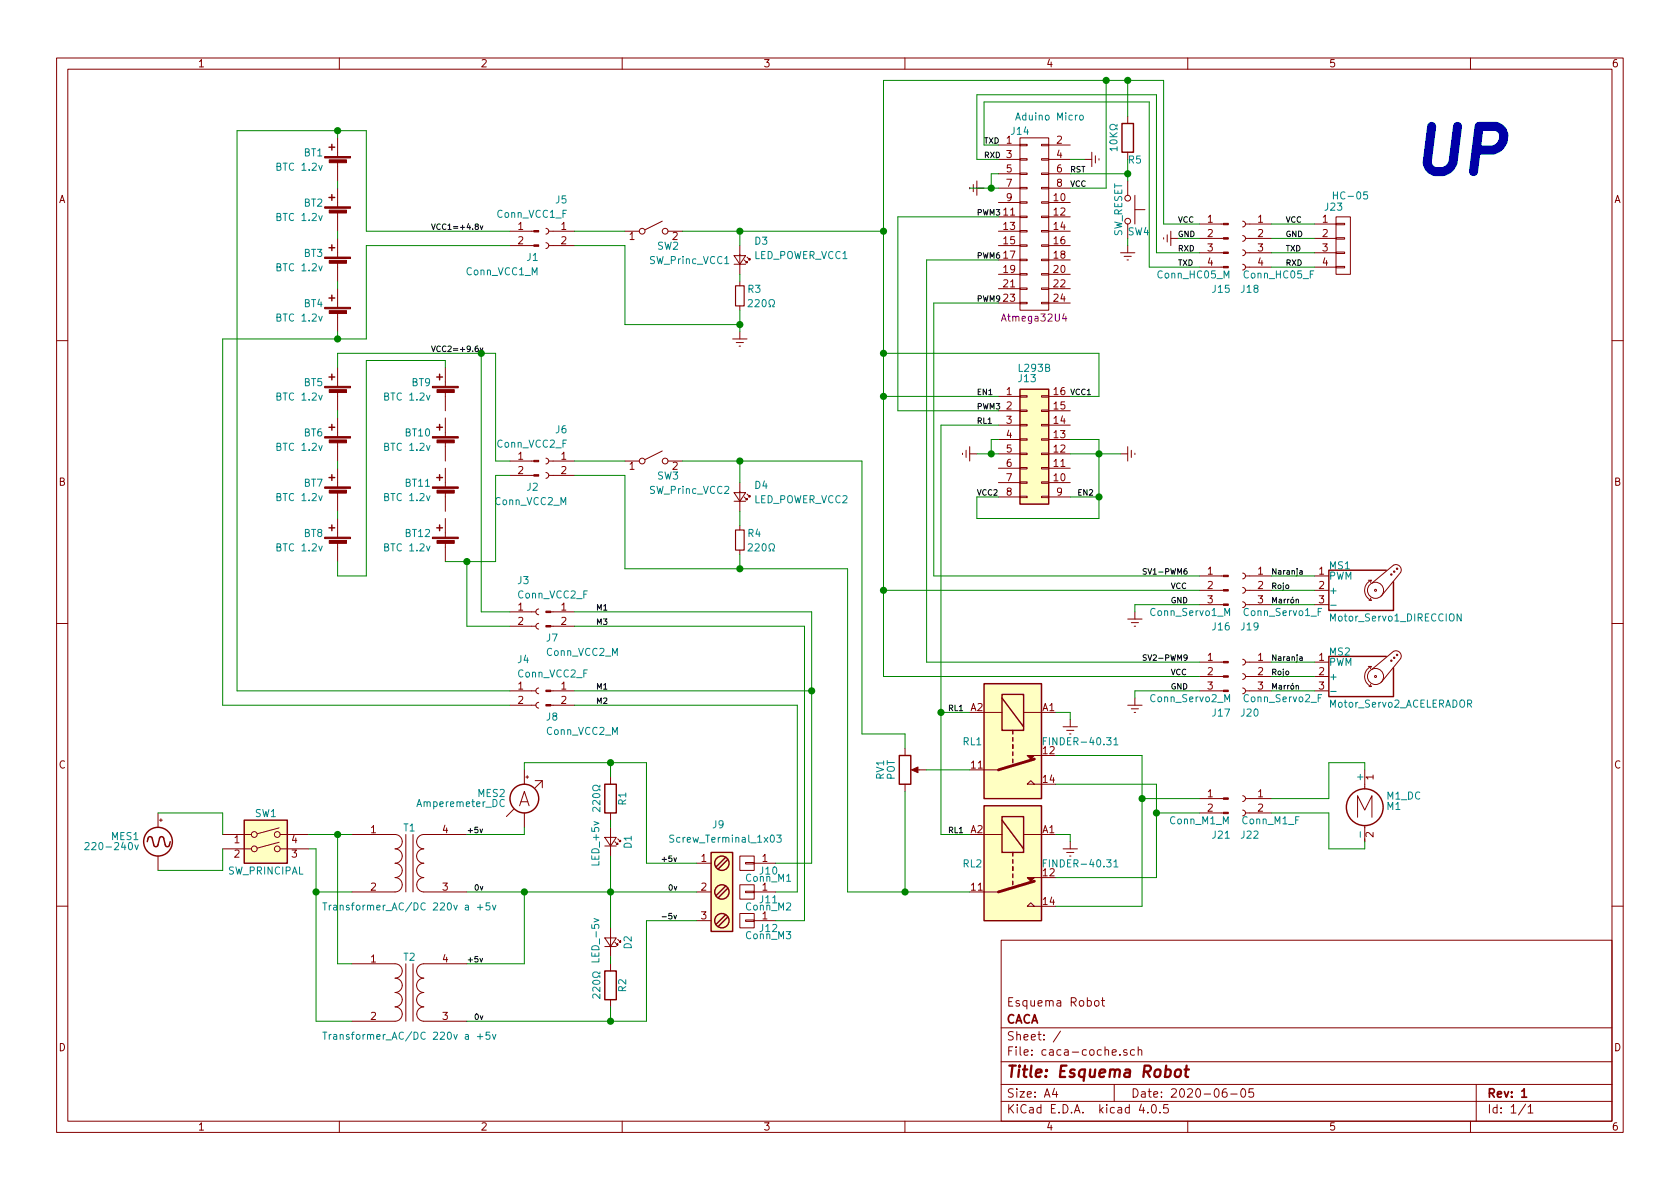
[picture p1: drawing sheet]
<svg xmlns="http://www.w3.org/2000/svg" width="297mm" height="210mm" viewBox="0 0 297 210" stroke-linecap="round" stroke-linejoin="round" font-family="sans-serif">
<g fill="none" stroke="#840000" stroke-width=".18">
<path d="M10 10.3h277v189.9h-277zM12 12.2h273v186.1h-273zM60 10.3v1.9M110 10.3v1.9M160 10.3v1.9M210 10.3v1.9M260 10.3v1.9M59.7 24.4v3.3M59.7 28.7v3.3M59.7 33.3v3.3M59.7 37.6v3.3M117.1 39.1l-3.1 1.5"/>
<path d="M171.4 33.1v.3M172.1 32.6v1.3M172.7 33.3h1.3M172.7 32v2.5M176.5 25.6h3.8M176.5 28.2h3.8M176.5 30.7h3.8M176.5 33.3h3.8M176.5 35.8h3.8M176.5 38.3h3.8M180.3 38.2h1.3v.3h-1.3zM180.3 35.7h1.3v.2h-1.3z"/>
<path d="M180.3 33.1h1.3v.3h-1.3zM180.3 30.6h1.3v.3h-1.3zM180.3 28.1h1.3v.2h-1.3zM180.3 25.5h1.3v.3h-1.3zM180.3 24.4h5.1v30.5h-5.1zM184.1 38.2h1.3v.3h-1.3zM184.1 35.7h1.3v.2h-1.3zM184.1 33.1h1.3v.3h-1.3zM184.1 30.6h1.3v.3h-1.3zM184.1 28.1h1.3v.2h-1.3zM184.1 25.5h1.3v.3h-1.3zM185.4 25.6h3.8"/>
<path d="M185.4 28.2h3.8M185.4 30.7h3.8M185.4 33.3h3.8M185.4 35.8h3.8M185.4 38.3h3.8M191.8 28.2h1.2M193 26.9v2.6M193.7 27.6v1.2M194.3 28.1v.2M199.4 20.6v1.2M199.4 26.9v1.3M199.4 32v2.5"/>
<path d="M199.4 39.6v2.6M200.7 37.1h1.7M200.7 34.5v5.1M212.1 39.6h4.2M219.7 39.1l.3 .1 .2 .3-.1 .4-.4 .2M220.2 39.6h4.6M232.4 39.6h3.8M236.2 39.5h1.5v.2h-1.5zM236.2 38.3h2.6v10.2h-2.6zM59.7 42.2v3.3M59.7 46.5v3.3M59.7 51v3.4"/>
<path d="M59.7 55.4v3.3M90.2 40.9h4.2M90.2 43.4h4.2M96.5 42.9l.4 .1 .1 .3-.1 .5-.4 .1M96.5 40.4l.4 .1 .1 .3-.1 .4-.4 .2M97 40.9h4.6M97 43.4h4.6M110.5 40.9h2.5M118.1 40.9h2.5M129.5 59.9h2.6M129.8 45.2h2l-1 1.5zM129.8 46.7h2"/>
<path d="M130.8 43.4v5.1M130.8 49.8v.7M130.8 54.1v.8M130.8 58.7v1.2M131.6 46l.5 .5v-.3v.3h-.3M132.1 45.5l.5 .5v-.3v.3h-.3M176.5 48.5h3.8M176.5 51h3.8M176.5 40.9h3.8M176.5 53.6h3.8M176.5 43.4h3.8M176.5 46h3.8"/>
<path d="M180.3 53.5h1.3v.2h-1.3zM180.3 50.9h1.3v.3h-1.3zM180.3 48.4h1.3v.2h-1.3zM180.3 45.8h1.3v.3h-1.3zM180.3 43.3h1.3v.3h-1.3zM180.3 40.8h1.3v.2h-1.3zM184.1 53.5h1.3v.2h-1.3zM184.1 50.9h1.3v.3h-1.3zM184.1 48.4h1.3v.2h-1.3zM184.1 45.8h1.3v.3h-1.3zM184.1 43.3h1.3v.3h-1.3zM184.1 40.8h1.3v.2h-1.3z"/>
<path d="M185.4 48.5h3.8M185.4 51h3.8M185.4 40.9h3.8M185.4 53.6h3.8M185.4 43.4h3.8M185.4 46h3.8M198.1 44.7h2.6M198.8 45.3h1.2M199.3 46h.2M199.4 43.4v1.3M205.7 42v.3M206.4 41.5v1.3"/>
<path d="M207 42.2h1.3M207 40.9v2.5M212.1 42.2h4.2M212.1 44.7h4.2M212.1 47.2h4.2M219.7 46.7l.3 .2 .2 .2-.1 .5-.4 .1M219.7 44.2l.3 .1 .2 .3-.1 .4-.4 .2M219.7 41.7l.3 .1 .2 .3-.1 .4-.4 .2M220.2 42.2h4.6M220.2 44.7h4.6M220.2 47.2h4.6M232.4 42.2h3.8"/>
<path d="M232.4 44.7h3.8M232.4 47.2h3.8M236.2 47.1h1.5v.3h-1.5zM236.2 44.6h1.5v.2h-1.5zM236.2 42h1.5v.3h-1.5zM10 60.2h2M59.7 65v3.3M59.7 69.3v3.3M59.7 73.9v3.3M59.7 78.2v3.3M78.7 65v3.3M78.7 69.3v3.3"/>
<path d="M78.7 73.9v3.3M78.7 78.2v3.3M117.1 79.8l-3.1 1.5M130.2 60.6h1.2M130.7 61.2h.2M170.8 79.6v1.3M171.4 79v2.5M176.5 70.1h3.8M176.5 72.6h3.8M176.5 75.2h3.8M176.5 77.7h3.8M180.3 77.6h1.3v.2h-1.3z"/>
<path d="M180.3 75.1h1.3v.2h-1.3zM180.3 72.5h1.3v.3h-1.3zM180.3 70h1.3v.2h-1.3zM184.1 77.6h1.3v.2h-1.3zM184.1 75.1h1.3v.2h-1.3zM184.1 72.5h1.3v.3h-1.3zM184.1 70h1.3v.2h-1.3zM185.4 70.1h3.8M185.4 72.6h3.8M185.4 75.2h3.8M185.4 77.7h3.8M199.4 79v2.5"/>
<path d="M200 79.6v1.3M285 60.2h2M59.7 82.8v3.3M59.7 87.1v3.3M59.7 91.7v3.3M59.7 96v3.3M78.7 82.8v3.3M78.7 87.1v3.3M78.7 91.7v3.3M78.7 96v3.3M90.2 84.1h4.2M90.2 81.5h4.2"/>
<path d="M96.5 83.6l.4 .1 .1 .3-.1 .4-.4 .2M96.5 81l.4 .1 .1 .3-.1 .5-.4 .1M97 84.1h4.6M97 81.5h4.6M110.5 81.5h2.5M118.1 81.5h2.5M129.8 87.1h2l-1 1.5zM129.8 88.6h2M130.8 85.3v5.1M130.8 93v.7M130.8 97.3v.7M131.6 87.9l.5 .5v-.3v.3h-.3"/>
<path d="M132.1 87.4l.5 .5v-.3v.3h-.3M170.2 80.1v.3M171.4 80.3h1.3M176.5 80.3h3.8M176.5 82.8h3.8M176.5 85.3h3.8M176.5 87.9h3.8M180.3 87.8h1.3v.2h-1.3zM180.3 85.2h1.3v.3h-1.3zM180.3 82.7h1.3v.2h-1.3zM180.3 80.1h1.3v.3h-1.3zM184.1 87.8h1.3v.2h-1.3z"/>
<path d="M184.1 85.2h1.3v.3h-1.3zM184.1 82.7h1.3v.2h-1.3zM184.1 80.1h1.3v.3h-1.3zM185.4 80.3h3.8M185.4 82.8h3.8M185.4 85.3h3.8M185.4 87.9h3.8M198.1 80.3h1.3M200.7 80.1v.3M10 110.3h2M90.2 110.7h4.5M90.2 108.2h4.5"/>
<path d="M95.2 110.2l-.3 .1-.2 .4 .1 .3 .4 .2M95.2 107.7l-.3 .1-.2 .3 .1 .4 .4 .2M97.4 110.7h4.2M97.4 108.2h4.2M199.4 109.5h2.5M200 110.1h1.3M200.5 110.7h.3M200.7 108.2v1.3M212.1 106.9h4.2M212.1 104.4h4.2M212.1 101.8h4.2M212.1 119.6h4.2"/>
<path d="M212.1 117.1h4.2M219.7 106.4l.3 .1 .2 .3-.1 .5-.4 .1M219.7 103.9l.3 .1 .2 .3-.1 .4-.4 .2M219.7 101.3l.3 .2 .2 .2-.1 .5-.4 .2M219.7 119.1l.3 .1 .2 .3-.1 .5-.4 .1M219.7 116.6l.3 .1 .2 .3-.1 .4-.4 .2M220.2 106.9h4.6M220.2 104.4h4.6M220.2 101.8h4.6M220.2 119.6h4.6M220.2 117.1h4.6M232.4 106.9h2.5"/>
<path d="M232.4 104.4h2.5M232.4 101.8h2.5M232.4 119.6h2.5M232.4 117.1h2.5M241.9 102.6h.5M241.9 117.9h.5M242.1 106.2h.3M242.3 105.8l.1 .4M242.4 102.6a1.94 1.94 0 0 0-1.1 1.8 1.94 1.94 0 0 0 1.1 1.8M242.4 117.9a1.94 1.94 0 0 0-1.1 1.7 1.94 1.94 0 0 0 1.1 1.8M242.4 102.6l-.1 .4M242.4 117.9l-.1 .3"/>
<path d="M242.6 103.1l3.8-3.2a.95 .95 0 0 1 1.1 .2 .95 .95 0 0 1 .1 1.1l-3.4 4.2M242.6 118.4l3.8-3.2a.95 .95 0 0 1 1.1 .2 .95 .95 0 0 1 .1 1.1l-3.4 4.1M285 110.3h2M90.2 122.2h4.5M90.2 124.7h4.5M92.7 136.1v2.6M93 137.4h.5M93.2 137.2v.5M94.6 138h1.3v1.3M95.2 124.2l-.3 .1-.2 .3 .1 .4 .4 .2M95.2 121.7l-.3 .1-.2 .3 .1 .4 .4 .2M95.9 138l-1.3 1.3"/>
<path d="M97.4 122.2h4.2M97.4 124.7h4.2M107.9 137.4v1.3M160 132.3v1.3M160 138.7v1.2M161.5 136.1h2.3M174 136.1h2.5M174 126h3.2M181 126h3.1M181.6 138.7l.6-.7 .7 .7zM182.9 133.6h1.2M182.9 138.7h1.2"/>
<path d="M188 128.5h2.5M188.6 129.2h1.3M189.1 129.8h.3M189.2 127.2v1.3M199.4 124.7h2.5M200 125.3h1.3M200.5 126h.3M200.7 123.4v1.3M212.1 122.2h4.2M219.7 121.7l.3 .1 .2 .3-.1 .4-.4 .2M220.2 122.2h4.6M232.4 122.2h2.5"/>
<path d="M241.3 136.1v3.4M242.1 121.4h.3M242.3 121l.1 .4M27.9 143.8v2.5M27.9 151.4v2.5M28.2 145h.5M28.4 144.8v.5M39.4 147.6h5M39.4 150.1h5M49.4 148.9l-3.9 1.1M49.4 146.4l-3.9 1M49.5 147.6h5.1"/>
<path d="M49.5 150.1h5.1M62.2 147.6h7.6a1.27 1.27 0 0 1 1.3 1.2 1.27 1.27 0 0 1-1.3 1.3 1.27 1.27 0 0 1 1.3 1.3 1.27 1.27 0 0 1-1.3 1.2 1.27 1.27 0 0 1 1.3 1.3 1.27 1.27 0 0 1-1.3 1.3 1.27 1.27 0 0 1 1.3 1.3 1.27 1.27 0 0 1-1.3 1.2h-7.6M71.8 147.6v10.1M73 147.6v10.1M82.5 147.6h-7.6a1.27 1.27 0 0 0-1.2 1.2 1.27 1.27 0 0 0 1.2 1.3 1.27 1.27 0 0 0-1.2 1.3 1.27 1.27 0 0 0 1.2 1.2 1.27 1.27 0 0 0-1.2 1.3 1.27 1.27 0 0 0 1.2 1.3 1.27 1.27 0 0 0-1.2 1.3 1.27 1.27 0 0 0 1.2 1.2h7.6M90.8 143.1l-1.3 1.3M92.7 143.8v2.5M106.9 148.1h2.1l-1.1 1.5zM106.9 149.6h2.1M107.9 143.8v1.2M107.9 146.3v5.1M108.7 148.8l.5 .5v-.2v.2h-.2"/>
<path d="M109.2 148.3l.5 .5v-.2v.2h-.2M123.2 157.7h2.5M123.2 152.6h2.5M130.8 151.4h2.5v2.5h-2.5zM130.8 156.5h2.5v2.5h-2.5zM131.8 152.5h1.5v.3h-1.5zM131.8 157.6h1.5v.3h-1.5zM133.3 157.7h3.9M133.3 152.6h3.9M174 147.6h3.2M174 157.7h2.5M181 147.6h3.1"/>
<path d="M182.9 155.2h1.2M188 150.1h2.5M188.6 150.7h1.3M189.1 151.4h.3M189.2 148.8v1.3M212.1 143.8h4.2M212.1 141.2h4.2M219.7 143.3l.3 .1 .2 .3-.1 .4-.4 .2M219.7 140.7l.3 .1 .2 .3-.1 .4-.4 .2M220.2 143.8h4.6M220.2 141.2h4.6M240 144.5v-3.8l1.3 2.6 1.3-2.6v3.8"/>
<path d="M241.3 146v2.8M10 160.2h2M62.2 170.4h7.6a1.27 1.27 0 0 1 1.3 1.3 1.27 1.27 0 0 1-1.3 1.3 1.27 1.27 0 0 1 1.3 1.2 1.27 1.27 0 0 1-1.3 1.3 1.27 1.27 0 0 1 1.3 1.3 1.27 1.27 0 0 1-1.3 1.2 1.27 1.27 0 0 1 1.3 1.3 1.27 1.27 0 0 1-1.3 1.3h-7.6M71.8 170.4v10.2M73 170.4v10.2M82.5 170.4h-7.6a1.27 1.27 0 0 0-1.2 1.3 1.27 1.27 0 0 0 1.2 1.3 1.27 1.27 0 0 0-1.2 1.2 1.27 1.27 0 0 0 1.2 1.3 1.27 1.27 0 0 0-1.2 1.3 1.27 1.27 0 0 0 1.2 1.2 1.27 1.27 0 0 0-1.2 1.3 1.27 1.27 0 0 0 1.2 1.3h7.6M106.9 165.9h2.1l-1.1 1.5zM106.9 167.4h2.1M107.9 164.1v5.1M107.9 170.4v1.3M107.9 176.8v1.2M108.7 166.6l.5 .5v-.2v.2h-.2"/>
<path d="M109.2 166.1l.5 .5v-.2v.2h-.2M123.2 162.8h2.5M130.8 161.5h2.5v2.6h-2.5zM131.8 162.7h1.5v.2h-1.5zM133.3 162.8h3.9M177 166.3h108v32h-108zM181.6 160.3l.6-.7 .7 .7zM182.9 160.3h1.2M193.6 177.1l.2-.2 .4 .2 .1 .5-.1 .2-.4 .1-.2-.1zM194.7 176.9h.6M194.9 176.4v1.3l.4 .2M285 160.2h2"/>
<path d="M60 198.3v1.9M110 198.3v1.9M160 198.3v1.9M177 194.8h108M177 191.8h108M177 187.8h108M177 181.8h108M186.4 192.5l-.3 1h.9M186.8 193v1M187.5 182.3l-1.3 2M197 191.8v3M198 186.5v.1"/>
<path d="M199.2 185.7a.37 .37 0 0 0-.5 .1v.2l.5 .2 .1 .1-.2 .3-.4-.1M200.6 185.7l-.4-.1-.3 .3v.6l.3 .1 .4-.1M201.2 185.7l.2-.1 .4 .1 .1 .9M201.2 185.1v1.5M201.8 195.2l-.4 1.1h1M202.9 196.7v.1M203.8 195.4l.1-.1a.81 .81 0 0 1 .6 .6 .81 .81 0 0 1-.3 .8l-.1 .1a.8 .8 0 0 1-.6-.6 .8 .8 0 0 1 .3-.8zM205.1 196.7v.1M206.5 195.3h-.7l-.1 .7 .2-.1 .5 .1 .2 .2-.1 .5-.2 .1-.6-.1M210 198.3v1.9M216.8 192.5a.59 .59 0 0 0-.7 .7l.1 .7 .2 .1 .5-.1 .1-.5-.2-.2-.4-.1-.3 .3M217.6 193.5h1.1"/>
<path d="M219.5 192.7l.2-.2a.81 .81 0 0 1 .6 .6 .81 .81 0 0 1-.3 .8l-.1 .1a.79 .79 0 0 1-.4-1.3zM221.6 192.5h-.7l-.1 .7 .2-.1 .5 .1 .2 .2-.1 .5-.2 .1-.6-.1M260 198.3v1.9M261 191.8v6.5M269.7 195.2l-1.2 2M270.2 195.8l.4-.5v1.5M270.2 196.8h.8"/>
<circle cx="199.4" cy="39.1" r=".51"/>
<circle cx="199.4" cy="35" r=".51"/>
<circle cx="113.5" cy="40.9" r=".51"/>
<circle cx="117.6" cy="40.9" r=".51"/>
<circle cx="113.5" cy="81.5" r=".51"/>
<circle cx="117.6" cy="81.5" r=".51"/>
<circle cx="243.2" cy="104.4" r=".18"/>
<circle cx="243.2" cy="119.6" r=".18"/>
<circle cx="243.2" cy="104.4" r="1.42"/>
<circle cx="243.2" cy="119.6" r="1.42"/>
<circle cx="246" cy="101.6" r=".13"/>
<circle cx="246" cy="116.8" r=".13"/>
<circle cx="246.5" cy="101.1" r=".13"/>
<circle cx="246.5" cy="116.3" r=".13"/>
<circle cx="247" cy="115.8" r=".13"/>
<circle cx="247" cy="100.6" r=".13"/>
<circle cx="45" cy="150.1" r=".51"/>
<circle cx="45" cy="147.6" r=".51"/>
<circle cx="49" cy="150.1" r=".51"/>
<circle cx="49" cy="147.6" r=".51"/>
</g>
<path d="M269.1 194h.8" fill="none" stroke="#840000" stroke-width=".3"/>
<path d="M207.9 189.3a.51 .51 0 0 1 .5-.2 .51 .51 0 0 1 .4 .4l-.1 .6a.54 .54 0 0 1-.5 .4 .54 .54 0 0 1-.5-.4zM209.4 189.1h.8M209.8 188.4l-.2 1.8 .1 .1 .4 .1" fill="none" stroke="#840000" stroke-width=".41"/>
<g fill="none" stroke="#008484" stroke-width=".18">
<path d="M190.9 20.5l.4-.1 .2 .2v.4l-.2 .2-.4-.1zM197.5 26.3h-1.3l.4 .4M197.5 22v.3h-.2a.54 .54 0 0 0-.9-.2 .54 .54 0 0 0 0 .8l.5 .1 .4-.3h.2v.3M197.5 26v.7M128.1 46.6h.8M132.3 53.1l.5-.1 .2 .1v.2l-.8 .9h.8M136 54.2h.2v-.2a.54 .54 0 0 1-.2-.7 .54 .54 0 0 1 .7-.3 .57 .57 0 0 1-.1 1v.2h.3M132.3 96.3l.5-.1 .2 .1v.2l-.8 .9h.8M136 97.4h.2v-.2a.54 .54 0 0 1-.2-.8 .54 .54 0 0 1 .7-.2 .57 .57 0 0 1-.1 1v.2h.3M216.6 108.9v-1.3l.4 .9 .4-.9v1.3M233.1 108.2h.4M233.7 107.6h-.6v1.3"/>
<path d="M235.3 107h.9M258.3 108.6v1.2l-.7-1.2v1.2M106.1 138.9v.3h-.3a.54 .54 0 0 0-.8-.3 .54 .54 0 0 0 0 .9h.5l.3-.3h.3v.3M184.5 131h.4M185.1 130.4h-.6v1.3M197 130.8l.3-.4v1.3M197 131.7h.7M216.6 124.1v-1.3l.4 .9 .4-.9v1.3M233.1 123.4h.4M233.7 122.8h-.6v1.3M235.3 122.3h.9M259.5 124.5l.6-.1v-.5l-.6-.1v1.3"/>
<path d="M259.8 124.5l.4 .6M15 149.1l.5-.1 .2 .1v.2l-.7 1h.7M23.9 149.4l.3 .9 .3-.9M57.1 159.7h.7M57.4 159.7v1.2M86.6 159.7h-.6l-.1 .5 .2-.1 .5 .1v.6l-.2 .1-.5-.1M89.2 141.5a.5 .5 0 0 0-.7 0 .5 .5 0 0 0-.1 .6l.1 .3a.41 .41 0 0 0 .7 .1M106.1 142.8v.8l-.9-.8h-.3l-.1 .2 .1 .5M119.1 147.7l-.6 .1v.4l.5 .2 .1 .3-.2 .2h-.5M137.3 147.7h.8l-.4 .5 .4 .1v.5l-.2 .1-.6-.1M184.5 152.6h.4M185.1 152h-.6v1.3"/>
<path d="M197 152.4l.3-.4v1.3M197 153.3h.7M58.2 160.1v.8M58.6 160.1l-.4 .2M84.4 160.4h1M87.1 160.1l.3 .8 .3-.8M106.1 175.8v.8l-.9-.8h-.3l-.1 .2 .1 .5M106.1 171.9v.3h-.3a.54 .54 0 0 0-.8-.3 .54 .54 0 0 0 0 .9h.5l.3-.2h.3v.2M57.1 182.5h.7M57.4 182.5v1.3M58.2 182.9v.9M58.6 182.9l-.4 .3"/>
<path d="M84.4 183.3h1M86.6 182.5h-.6l-.1 .6 .2-.1 .5 .1v.6l-.2 .1-.5-.1M87.1 182.9l.3 .9 .3-.9"/>
</g>
<path d="M188.1 55.4l-.2 1h.7M188.4 55.9v.9" fill="none" stroke="#840084" stroke-width=".18"/>
<g fill="#840000" stroke="#840000" stroke-width=".18">
<path d="M94.4 43.3h.8v.3h-.8z"/>
<path d="M94.4 40.8h.8v.2h-.8z"/>
<path d="M57.4 27.7h4.6v.2h-4.6z"/>
<path d="M58.2 28.3h3.1v.5h-3.1z"/>
<path d="M216.3 143.6h.9v.3h-.9z"/>
<path d="M216.3 141.1h.9v.2h-.9z"/>
<path d="M216.3 106.8h.9v.3h-.9z"/>
<path d="M216.3 104.3h.9v.2h-.9z"/>
<path d="M216.3 101.7h.9v.3h-.9z"/>
<path d="M216.3 47.1h.9v.3h-.9z"/>
<path d="M216.3 44.6h.9v.2h-.9z"/>
<path d="M216.3 42h.9v.3h-.9z"/>
<path d="M216.3 39.5h.9v.2h-.9z"/>
<path d="M57.4 36.6h4.6v.2h-4.6z"/>
<path d="M58.2 37.2h3.1v.5h-3.1z"/>
<path d="M57.4 45.5h4.6v.2h-4.6z"/>
<path d="M58.2 46h3.1v.6h-3.1z"/>
<path d="M57.4 54.4h4.6v.2h-4.6z"/>
<path d="M58.2 54.9h3.1v.5h-3.1z"/>
<path d="M57.4 68.3h4.6v.3h-4.6z"/>
<path d="M58.2 68.9h3.1v.5h-3.1z"/>
<path d="M57.4 77.2h4.6v.3h-4.6z"/>
<path d="M58.2 77.8h3.1v.5h-3.1z"/>
<path d="M57.4 86.1h4.6v.3h-4.6z"/>
<path d="M58.2 86.7h3.1v.5h-3.1z"/>
<path d="M57.4 95h4.6v.2h-4.6z"/>
<path d="M58.2 95.6h3.1v.5h-3.1z"/>
<path d="M76.5 68.3h4.5v.3h-4.5z"/>
<path d="M77.3 68.9h3v.5h-3z"/>
<path d="M76.5 77.2h4.5v.3h-4.5z"/>
<path d="M77.3 77.8h3v.5h-3z"/>
<path d="M76.5 86.1h4.5v.3h-4.5z"/>
<path d="M77.3 86.7h3v.5h-3z"/>
<path d="M76.5 95h4.5v.2h-4.5z"/>
<path d="M77.3 95.6h3v.5h-3z"/>
<path d="M94.4 83.9h.8v.3h-.8z"/>
<path d="M94.4 81.4h.8v.3h-.8z"/>
<path d="M161.2 136.1l1.1-.5v1z"/>
<path d="M216.3 122h.9v.3h-.9z"/>
<path d="M216.3 119.5h.9v.3h-.9z"/>
<path d="M216.3 117h.9v.2h-.9z"/>
<path d="M96.5 110.6h.9v.3h-.9z"/>
<path d="M96.5 108.1h.9v.2h-.9z"/>
<path d="M96.5 124.6h.9v.2h-.9z"/>
<path d="M96.5 122h.9v.3h-.9z"/>
<path d="M181.6 133.6h1.3l-.7 .6z"/>
<path d="M181.6 155.2h1.3l-.7 .6z"/>
</g>
<g fill="none" stroke="#840000" stroke-width=".25">
<path d="M58.2 26h1M58.2 34.9h1M58.7 25.5v1M58.7 34.4v1M198.4 21.8h2v5.1h-2zM58.2 43.8h1M58.2 52.7h1M58.7 43.3v1M58.7 52.2v1M58.2 66.7h1M58.2 75.6h1M58.7 66.2v1"/>
<path d="M58.7 75.1v1M77.2 66.7h1M77.2 75.6h1M77.7 66.2v1M77.7 75.1v1M180.3 68.8h5.1v20.3h-5.1zM58.2 84.4h1M58.2 93.3h1M58.7 83.9v1.1M58.7 92.8v1M77.2 84.4h1M77.2 93.3h1"/>
<path d="M77.7 83.9v1.1M77.7 92.8v1M245.1 100.8h-10.2v7.1h11.5v-5M245.1 116.1h-10.2v7.1h11.5v-5.1M106.9 138.7h2.1v5.1h-2.1zM159 133.6h2v5.1h-2zM174 120.9h10.1v20.3h-10.1zM177.2 122.8h3.8v6.4h-3.8zM177.2 123.4l3.8 5.1M179.1 129.2v.6M179.1 130.4v.7M179.1 131.7v.6"/>
<path d="M179.1 133v.6M179.1 134.2v.7M26 148.8l.2-.6 .3-.3 .4 .2 .3 1.4 .3 .2 .4-.1 .3-1.4 .2-.2 .3-.1 .2 .2 .4 1.6h.4l.2-.1 .2-.8M43.2 145h7.6v7.6h-7.6zM125.7 150.7h3.8v14h-3.8zM128.3 151.6l-1.7 1.7M128.3 156.7l-1.7 1.7M128.7 157.1l-1.7 1.6M128.7 152l-1.7 1.7M174 142.5h10.1v20.3h-10.1zM177.2 144.4h3.8v6.3h-3.8zM177.2 145l3.8 5.1"/>
<path d="M179.1 150.7v.7M179.1 152v.6M179.1 153.3v.6M179.1 154.6v.6M179.1 155.8v.7M106.9 171.7h2.1v5.1h-2.1zM128.3 161.8l-1.7 1.6M128.7 162.2l-1.7 1.6"/>
<circle cx="27.9" cy="148.8" r="2.54"/>
<circle cx="92.7" cy="141.2" r="2.54"/>
<circle cx="127.6" cy="157.7" r="1.27"/>
<circle cx="127.6" cy="152.6" r="1.27"/>
<circle cx="241.3" cy="142.7" r="3.3"/>
<circle cx="127.6" cy="162.8" r="1.27"/>
</g>
<path d="M130 50.5h1.6v3.6h-1.6zM130 93.7h1.6v3.6h-1.6z" fill="none" stroke="#840000" stroke-width=".2"/>
<g fill="#ffffc2" stroke="#ffffc2" stroke-width=".18">
<path d="M180.3 68.8h5.1v20.3h-5.1z"/>
<path d="M43.2 145h7.6v7.6h-7.6z"/>
<path d="M125.7 150.7h3.8v14h-3.8z"/>
<path d="M174 120.9h10.1v20.3h-10.1z"/>
<path d="M174 142.5h10.1v20.3h-10.1z"/>
</g>
<g fill="none" stroke="#000" stroke-width=".18">
<path d="M84.9 39.9l.2 .7 .3-.7M84.2 40l-.2-.2v-.1l.5-.1v.3l-.5 .3v.2l.2 .2 .4-.2v-.2l-.2-.2M84.5 61.2l-.5 .2v.6l.2 .2 .3-.1v-.5h-.3l-.2 .1M84.9 61.5l.2 .7 .3-.7M209.8 100.6l-.4 .2-.1 .6 .2 .1 .4-.1-.1-.4-.3-.1-.2 .2M209.9 116.2l-.2 .2-.4-.2 .1-.3 .3-.1a.62 .62 0 0 1-.1 1h-.2M229.2 106.1l.3-.1 .1 .6M229.8 100.9h.4l.1 .6M229.8 116.2h.4l.1 .6M230.3 101.1l-.5 .2 .1 .2h.4M230.3 116.4l-.5 .2 .1 .2 .4-.1M229.2 121.3h.3l.1 .6"/>
<path d="M84.9 146.6l.2 .7 .2-.7M119.2 151.7l.2 .6 .2-.6M84.9 169.5l.2 .6 .2-.6M119.2 161.8l.2 .7 .2-.7"/>
</g>
<path d="M182.9 134.2l-6.4 1.9M182.9 155.8l-6.4 1.9" fill="none" stroke="#840000" stroke-width=".51"/>
<g fill="none" stroke="#008400" stroke-width=".18">
<path d="M195.6 14.2v19.1h-6.4M199.4 14.2v6.4M59.7 23.1v1.3M59.7 32v1.3M171.4 33.3h5.1M176.5 28.2h-3.8v-11.4h31.8v27.9h7.6M176.5 25.6h-2.5v-7.6h29.2v29.2h8.9M176.5 30.7h-1.2v2.6M176.5 38.3h-17.8v34.3h17.8M189.2 30.7h10.2M189.2 28.2h2.6M199.4 28.2v3.8"/>
<path d="M212.1 39.6h-6.4v-25.4h-49.5v105.4h55.9M224.8 39.6h7.6M59.7 40.9v1.3M59.7 49.8v1.2M59.7 58.7v1.2M90.2 40.9h-25.4v-17.8h-22.9v99.1h48.3M90.2 43.4h-25.4v16.5h-25.4v64.8h50.8M101.6 40.9h8.9M101.6 43.4h8.9v14h20.3M120.6 40.9h35.6M130.8 40.9v2.5M130.8 48.5v1.3"/>
<path d="M130.8 54.9v3.8M176.5 53.6h-11.4v48.2h47M176.5 46h-12.7v71.1h48.3M199.4 42.2v1.2M208.3 42.2h3.8M224.8 42.2h7.6M224.8 44.7h7.6M224.8 47.2h7.6M59.7 65v-2.5h27.9v19h2.6M59.7 72.6v1.3M78.7 65v-1.3h-13.9v38.1h-5.1v-2.5M85.1 62.5v45.7h5.1"/>
<path d="M156.2 70.1h20.3M156.2 62.5h38.1v7.6h-5.1M176.5 77.7h-1.2v2.6M176.5 75.2h-10.1v72.4h5M189.2 77.7h5.1v14h-21.6v-3.8h3.8M59.7 81.5v1.3M59.7 90.4v1.3M82.5 99.3v11.4h7.7M90.2 84.1h-2.6v15.2h-8.9M101.6 81.5h8.9M101.6 84.1h8.9v16.5h39.4v57.1h21.5M120.6 81.5h31.8v48.3h7.6v2.5"/>
<path d="M130.8 81.5v3.8M130.8 90.4v2.6M130.8 98v2.6M172.7 80.3h3.8M189.2 80.3h8.9M189.2 87.9h5.1M101.6 108.2h41.9v44.4h-6.3M101.6 110.7h40.6v52.1h-5M156.2 104.4h55.9M212.1 106.9h-11.4v1.3M224.8 101.8h7.6M224.8 104.4h7.6"/>
<path d="M224.8 106.9h7.6M224.8 117.1h7.6M224.8 119.6h7.6M92.7 136.1v-1.2h21.6v17.7h8.9M101.6 122.2h41.9M101.6 124.7h39.4v33h-3.8M107.9 134.9v2.5M160 139.9v17.8M163.8 136.1h7.6M166.4 126h5M186.7 138.7h17.8v16.5h-17.8M186.7 133.6h15.2v26.7h-15.2"/>
<path d="M186.7 126h2.5v1.2M212.1 122.2h-11.4v1.2M224.8 122.2h7.6M241.3 136.1v-1.2h-6.4v6.3h-10.1M27.9 143.8h11.5v3.8M39.4 150.1v3.8h-11.5M54.6 150.1h1.3v30.5h6.3M54.6 147.6h7.6M55.9 157.7h6.3M59.7 147.6v22.8h2.5M82.5 157.7h40.7M92.7 146.3v1.3h-10.2"/>
<path d="M92.7 157.7v12.7h-10.2M107.9 145v1.3M107.9 151.4v12.7M186.7 147.6h2.5v1.2M201.9 141.2h10.2M204.5 143.8h7.6M224.8 143.8h10.1v6.3h6.4v-1.3M107.9 169.2v1.2M107.9 178v2.6M123.2 162.8h-8.9v17.8h-31.8"/>
</g>
<g fill="#008400" stroke="#008400" stroke-width=".25">
<circle cx="199.4" cy="30.7" r=".51"/>
<circle cx="195.6" cy="14.2" r=".51"/>
<circle cx="199.4" cy="14.2" r=".51"/>
<circle cx="175.3" cy="33.3" r=".51"/>
<circle cx="175.3" cy="80.3" r=".51"/>
<circle cx="194.3" cy="80.3" r=".51"/>
<circle cx="156.2" cy="70.1" r=".51"/>
<circle cx="156.2" cy="62.5" r=".51"/>
<circle cx="156.2" cy="40.9" r=".51"/>
<circle cx="194.3" cy="87.9" r=".51"/>
<circle cx="156.2" cy="104.4" r=".51"/>
<circle cx="130.8" cy="40.9" r=".51"/>
<circle cx="130.8" cy="81.5" r=".51"/>
<circle cx="130.8" cy="57.4" r=".51"/>
<circle cx="130.8" cy="100.6" r=".51"/>
<circle cx="92.7" cy="157.7" r=".51"/>
<circle cx="59.7" cy="147.6" r=".51"/>
<circle cx="55.9" cy="157.7" r=".51"/>
<circle cx="108" cy="134.9" r=".51"/>
<circle cx="108" cy="157.7" r=".51"/>
<circle cx="108" cy="180.6" r=".51"/>
<circle cx="85.1" cy="62.5" r=".51"/>
<circle cx="82.6" cy="99.3" r=".51"/>
<circle cx="59.7" cy="23.1" r=".51"/>
<circle cx="59.7" cy="59.9" r=".51"/>
<circle cx="143.5" cy="122.2" r=".51"/>
<circle cx="160" cy="157.7" r=".51"/>
<circle cx="201.9" cy="141.2" r=".51"/>
<circle cx="204.5" cy="143.8" r=".51"/>
<circle cx="166.4" cy="126" r=".51"/>
</g>
<text font-size="11.1" fill="#0000c2" x="250.2" y="30.7">UP</text>
<text font-size="3.5" fill="#840000" x="91.4" y="142.6">A</text>
<text font-size="2.8" fill="#840000" x="178" y="190.5">Title: Esquema Robot</text>
<g font-size="2.1" fill="#840000">
<text x="178" y="178">Esquema Robot</text>
<text x="178" y="184">Sheet: /</text>
<text x="178" y="181">CACA</text>
<text x="178" y="186.7">File: caca-coche.sch</text>
<text x="178" y="196.9">KiCad E.D.A. kicad 4.0.5</text>
<text x="178" y="194.1">Size: A4</text>
<text x="200" y="194.1">Date: 2020-06-05</text>
<text x="263" y="194.1">Rev: 1</text>
<text x="263" y="196.9">Id: 1/1</text>
</g>
<g font-size="1.8" fill="#840000">
<text x="35" y="11.9">1</text>
<text x="85" y="11.9">2</text>
<text x="135" y="11.9">3</text>
<text x="185" y="11.9">4</text>
<text x="235" y="11.9">5</text>
<text x="285" y="11.9">6</text>
<text x="178" y="25.4">1</text>
<text x="178" y="27.9">3</text>
<text x="186.8" y="25.4">2</text>
<text x="186.8" y="27.9">4</text>
<text x="10.4" y="35.9">A</text>
<text x="178" y="30.5">5</text>
<text x="178" y="33">7</text>
<text x="178" y="35.6">9</text>
<text x="186.4" y="35.6">10</text>
<text x="186.8" y="30.5">6</text>
<text x="186.8" y="33">8</text>
<text x="285.4" y="35.9">A</text>
<text x="91.6" y="40.6">1</text>
<text x="99.2" y="40.6">1</text>
<text x="177.5" y="38.1">11</text>
<text x="177.5" y="40.6">13</text>
<text x="186.4" y="38.1">12</text>
<text x="186.4" y="40.6">14</text>
<text x="213.5" y="39.4">1</text>
<text x="213.5" y="41.9">2</text>
<text x="222.4" y="39.4">1</text>
<text x="222.4" y="41.9">2</text>
<text x="233.8" y="39.4">1</text>
<text x="233.8" y="41.9">2</text>
<text x="91.6" y="43.2">2</text>
<text x="99.2" y="43.2">2</text>
<text x="111.3" y="42.4">1</text>
<text x="118.9" y="42.4">2</text>
<text x="177.5" y="43.2">15</text>
<text x="177.5" y="45.7">17</text>
<text x="186.4" y="43.2">16</text>
<text x="186.4" y="45.7">18</text>
<text x="213.5" y="44.4">3</text>
<text x="213.5" y="47">4</text>
<text x="222.4" y="44.4">3</text>
<text x="222.4" y="47">4</text>
<text x="233.8" y="44.4">3</text>
<text x="233.8" y="47">4</text>
<text x="177.5" y="50.8">21</text>
<text x="177.5" y="53.3">23</text>
<text x="177.5" y="48.3">19</text>
<text x="186.4" y="48.3">20</text>
<text x="186.4" y="50.8">22</text>
<text x="186.4" y="53.3">24</text>
<text x="178" y="69.8">1</text>
<text x="186.4" y="69.8">16</text>
<text x="178" y="72.4">2</text>
<text x="178" y="74.9">3</text>
<text x="178" y="77.5">4</text>
<text x="186.4" y="77.5">13</text>
<text x="186.4" y="74.9">14</text>
<text x="186.4" y="72.4">15</text>
<text x="91.6" y="81.3">1</text>
<text x="91.6" y="83.8">2</text>
<text x="99.2" y="81.3">1</text>
<text x="99.2" y="83.8">2</text>
<text x="111.3" y="83.1">1</text>
<text x="118.9" y="83.1">2</text>
<text x="178" y="80">5</text>
<text x="178" y="82.5">6</text>
<text x="186.4" y="82.5">11</text>
<text x="186.4" y="80">12</text>
<text x="10.4" y="85.9">B</text>
<text x="178" y="85.1">7</text>
<text x="178" y="87.6">8</text>
<text x="186.4" y="85.1">10</text>
<text x="186.8" y="87.6">9</text>
<text x="285.4" y="85.9">B</text>
<text x="213.5" y="101.6">1</text>
<text x="222.4" y="101.6">1</text>
<text x="233.2" y="101.6">1</text>
<text x="91.6" y="107.9">1</text>
<text x="99.2" y="107.9">1</text>
<text x="213.5" y="104.1">2</text>
<text x="213.5" y="106.7">3</text>
<text x="222.4" y="104.1">2</text>
<text x="222.4" y="106.7">3</text>
<text x="233.2" y="104.1">2</text>
<text x="233.2" y="106.7">3</text>
<text x="91.6" y="110.5">2</text>
<text x="99.2" y="110.5">2</text>
<text x="213.5" y="116.8">1</text>
<text x="213.5" y="119.4">2</text>
<text x="222.4" y="116.8">1</text>
<text x="222.4" y="119.4">2</text>
<text x="233.2" y="116.8">1</text>
<text x="233.2" y="119.4">2</text>
<text x="91.6" y="121.9">1</text>
<text x="91.6" y="124.5">2</text>
<text x="99.2" y="121.9">1</text>
<text x="99.2" y="124.5">2</text>
<text x="171.6" y="125.7">A2</text>
<text x="184.3" y="125.7">A1</text>
<text x="213.5" y="121.9">3</text>
<text x="222.4" y="121.9">3</text>
<text x="233.2" y="121.9">3</text>
<text x="10.4" y="135.9">C</text>
<text x="171.8" y="135.9">11</text>
<text x="184.5" y="133.3">12</text>
<text x="242.8" y="137.9" transform="rotate(-90 242.8 137.9)">1</text>
<text x="285.4" y="135.9">C</text>
<text x="184.5" y="138.4">14</text>
<text x="213.5" y="141">1</text>
<text x="213.5" y="143.5">2</text>
<text x="222.4" y="141">1</text>
<text x="222.4" y="143.5">2</text>
<text x="41.4" y="149.1">1</text>
<text x="51.6" y="149.1">4</text>
<text x="65.6" y="147.3">1</text>
<text x="78.3" y="147.3">4</text>
<text x="171.6" y="147.3">A2</text>
<text x="184.3" y="147.3">A1</text>
<text x="242.8" y="148.1" transform="rotate(-90 242.8 148.1)">2</text>
<text x="41.4" y="151.6">2</text>
<text x="51.6" y="151.6">3</text>
<text x="124" y="152.4">1</text>
<text x="134.8" y="152.4">1</text>
<text x="184.5" y="154.9">12</text>
<text x="65.6" y="157.5">2</text>
<text x="78.3" y="157.5">3</text>
<text x="124" y="157.5">2</text>
<text x="134.8" y="157.5">1</text>
<text x="171.8" y="157.5">11</text>
<text x="184.5" y="160">14</text>
<text x="124" y="162.6">3</text>
<text x="134.8" y="162.6">1</text>
<text x="65.6" y="170.2">1</text>
<text x="78.3" y="170.2">4</text>
<text x="10.4" y="185.9">D</text>
<text x="65.6" y="180.3">2</text>
<text x="78.3" y="180.3">3</text>
<text x="285.4" y="185.9">D</text>
<text x="35" y="199.9">1</text>
<text x="85" y="199.9">2</text>
<text x="135" y="199.9">3</text>
<text x="185" y="199.9">4</text>
<text x="235" y="199.9">5</text>
<text x="285" y="199.9">6</text>
</g>
<g font-size="1.8" fill="#008484">
<text x="178.9" y="23.8">J14</text>
<text x="180" y="21.3">Aduino Micro</text>
<text x="53.7" y="27.6">BT1</text>
<text x="197.6" y="26" transform="rotate(-90 197.6 26)">10K</text>
<text x="199.5" y="28.9">R5</text>
<text x="49.1" y="30.2">BTC 1.2v</text>
<text x="98.3" y="36">J5</text>
<text x="236.2" y="35.2">HC-05</text>
<text x="49.1" y="39.1">BTC 1.2v</text>
<text x="53.7" y="36.5">BT2</text>
<text x="87.9" y="38.5">Conn_VCC1_F</text>
<text x="198.4" y="41.9" transform="rotate(-90 198.4 41.9)">SW_RESET</text>
<text x="199.4" y="41.6">SW4</text>
<text x="234.3" y="37.2">J23</text>
<text x="49.1" y="47.9">BTC 1.2v</text>
<text x="53.7" y="45.4">BT3</text>
<text x="93.2" y="46.1">J1</text>
<text x="114.9" y="46.7">SW_Princ_VCC1</text>
<text x="116.2" y="44.1">SW2</text>
<text x="133.2" y="45.8">LED_POWER_VCC1</text>
<text x="133.5" y="43.3">D3</text>
<text x="82.4" y="48.7">Conn_VCC1_M</text>
<text x="132.3" y="51.8">R3</text>
<text x="204.8" y="49.2">Conn_HC05_M</text>
<text x="214.4" y="51.8">J15</text>
<text x="219.5" y="51.8">J18</text>
<text x="220" y="49.2">Conn_HC05_F</text>
<text x="49.1" y="56.8">BTC 1.2v</text>
<text x="53.7" y="54.3">BT4</text>
<text x="133.1" y="54.3">220</text>
<text x="180.2" y="65.7">L293B</text>
<text x="49.1" y="70.8">BTC 1.2v</text>
<text x="53.7" y="68.3">BT5</text>
<text x="68.2" y="70.8">BTC 1.2v</text>
<text x="72.8" y="68.3">BT9</text>
<text x="180.1" y="67.6">J13</text>
<text x="53.7" y="77.2">BT6</text>
<text x="71.7" y="77.2">BT10</text>
<text x="98.3" y="76.6">J6</text>
<text x="49.1" y="79.7">BTC 1.2v</text>
<text x="68.2" y="79.7">BTC 1.2v</text>
<text x="87.9" y="79.1">Conn_VCC2_F</text>
<text x="49.1" y="88.6">BTC 1.2v</text>
<text x="53.7" y="86">BT7</text>
<text x="68.2" y="88.6">BTC 1.2v</text>
<text x="71.7" y="86">BT11</text>
<text x="87.5" y="89.3">Conn_VCC2_M</text>
<text x="93.2" y="86.8">J2</text>
<text x="114.9" y="87.3">SW_Princ_VCC2</text>
<text x="116.2" y="84.8">SW3</text>
<text x="133.2" y="89">LED_POWER_VCC2</text>
<text x="133.5" y="86.4">D4</text>
<text x="53.7" y="94.9">BT8</text>
<text x="71.7" y="94.9">BT12</text>
<text x="132.3" y="94.9">R4</text>
<text x="49.1" y="97.5">BTC 1.2v</text>
<text x="68.2" y="97.5">BTC 1.2v</text>
<text x="133.1" y="97.5">220</text>
<text x="235.1" y="100.7">MS1</text>
<text x="91.6" y="103.3">J3</text>
<text x="91.6" y="105.8">Conn_VCC2_F</text>
<text x="235" y="102.5">PWM</text>
<text x="235" y="105">+</text>
<text x="96.6" y="113.4">J7</text>
<text x="203.5" y="108.9">Conn_Servo1_M</text>
<text x="214.4" y="111.4">J16</text>
<text x="219.5" y="111.4">J19</text>
<text x="220" y="108.9">Conn_Servo1_F</text>
<text x="235.4" y="109.9">Motor_Servo1_DIRECCION</text>
<text x="91.6" y="117.2">J4</text>
<text x="91.6" y="119.8">Conn_VCC2_F</text>
<text x="96.6" y="116">Conn_VCC2_M</text>
<text x="235" y="117.7">PWM</text>
<text x="235.1" y="115.9">MS2</text>
<text x="203.5" y="124.1">Conn_Servo2_M</text>
<text x="220" y="124.1">Conn_Servo2_F</text>
<text x="235" y="120.3">+</text>
<text x="235.1" y="125.1">Motor_Servo2_ACELERADOR</text>
<text x="96.6" y="127.4">J8</text>
<text x="96.6" y="129.9">Conn_VCC2_M</text>
<text x="170.3" y="131.8">RL1</text>
<text x="185.2" y="131.8">FINDER-40.31</text>
<text x="214.4" y="126.7">J17</text>
<text x="219.5" y="126.7">J20</text>
<text x="156.3" y="137.8" transform="rotate(-90 156.3 137.8)">RV1</text>
<text x="158.2" y="137.9" transform="rotate(-90 158.2 137.9)">POT</text>
<text x="241" y="137.9" transform="rotate(-90 241 137.9)">+</text>
<text x="74" y="142.7">Amperemeter_DC</text>
<text x="84.5" y="140.9">MES2</text>
<text x="106.1" y="142.7" transform="rotate(-90 106.1 142.7)">220</text>
<text x="110.7" y="142.3" transform="rotate(-90 110.7 142.3)">R1</text>
<text x="245.2" y="141.4">M1_DC</text>
<text x="245.2" y="143.2">M1</text>
<text x="19.7" y="148.5">MES1</text>
<text x="45.1" y="144.5">SW1</text>
<text x="71.4" y="147">T1</text>
<text x="111.7" y="150" transform="rotate(-90 111.7 150)">D1</text>
<text x="119" y="149">Screw_Terminal_1x03</text>
<text x="126" y="146.5">J9</text>
<text x="206.9" y="145.7">Conn_M1_M</text>
<text x="214.4" y="148.3">J21</text>
<text x="219.5" y="148.3">J22</text>
<text x="219.7" y="145.7">Conn_M1_F</text>
<text x="241" y="147.8" transform="rotate(-90 241 147.8)">-</text>
<text x="16" y="150.3">220-240v</text>
<text x="40.3" y="154.6">SW_PRINCIPAL</text>
<text x="105.9" y="153" transform="rotate(-90 105.9 153)">LED_+5v</text>
<text x="131.9" y="155.9">Conn_M1</text>
<text x="134.4" y="154.6">J10</text>
<text x="170.3" y="153.4">RL2</text>
<text x="185.2" y="153.4">FINDER-40.31</text>
<text x="59.2" y="161">Transformer_AC/DC 220v a +5v</text>
<text x="131.9" y="161">Conn_M2</text>
<text x="134.4" y="159.7">J11</text>
<text x="111.7" y="167.8" transform="rotate(-90 111.7 167.8)">D2</text>
<text x="131.9" y="166.1">Conn_M3</text>
<text x="134.4" y="164.8">J12</text>
<text x="71.4" y="169.9">T2</text>
<text x="105.9" y="169.9" transform="rotate(-90 105.9 169.9)">LED_-5v</text>
<text x="106.1" y="175.7" transform="rotate(-90 106.1 175.7)">220</text>
<text x="110.7" y="175.4" transform="rotate(-90 110.7 175.4)">R2</text>
<text x="59.2" y="183.8">Transformer_AC/DC 220v a +5v</text>
</g>
<text font-size="1.8" fill="#840084" x="177.5" y="56.8">Atmega32U4</text>
<g font-size="1.4">
<text x="174" y="25.4">TXD</text>
<text x="174" y="27.9">RXD</text>
<text x="189.2" y="30.5">RST</text>
<text x="189.2" y="33">VCC</text>
<text x="76.2" y="40.6">VCC1=+4.8v</text>
<text x="172.7" y="38.1">PWM3</text>
<text x="208.3" y="39.4">VCC</text>
<text x="208.3" y="41.9">GND</text>
<text x="227.3" y="39.4">VCC</text>
<text x="227.3" y="41.9">GND</text>
<text x="172.7" y="45.7">PWM6</text>
<text x="208.3" y="44.4">RXD</text>
<text x="208.3" y="47">TXD</text>
<text x="227.3" y="44.4">TXD</text>
<text x="227.3" y="47">RXD</text>
<text x="172.7" y="53.3">PWM9</text>
<text x="76.2" y="62.2">VCC2=+9.6v</text>
<text x="172.7" y="69.8">EN1</text>
<text x="189.2" y="69.8">VCC1</text>
<text x="172.7" y="74.9">RL1</text>
<text x="172.7" y="72.4">PWM3</text>
<text x="172.7" y="87.6">VCC2</text>
<text x="190.5" y="87.6">EN2</text>
<text x="201.9" y="101.6">SV1-PWM6</text>
<text x="224.8" y="101.6">Naranja</text>
<text x="105.4" y="107.9">M1</text>
<text x="207" y="104.1">VCC</text>
<text x="207" y="106.7">GND</text>
<text x="224.8" y="104.1">Rojo</text>
<text x="224.8" y="106.7">Marrón</text>
<text x="105.4" y="110.5">M3</text>
<text x="201.9" y="116.8">SV2-PWM9</text>
<text x="207" y="119.4">VCC</text>
<text x="224.8" y="116.8">Naranja</text>
<text x="224.8" y="119.4">Rojo</text>
<text x="105.4" y="121.9">M1</text>
<text x="105.4" y="124.5">M2</text>
<text x="167.6" y="125.7">RL1</text>
<text x="207" y="121.9">GND</text>
<text x="224.8" y="121.9">Marrón</text>
<text x="82.5" y="147.3">+5v</text>
<text x="167.6" y="147.3">RL1</text>
<text x="116.8" y="152.4">+5v</text>
<text x="83.8" y="157.5">0v</text>
<text x="118.1" y="157.5">0v</text>
<text x="116.8" y="162.6">-5v</text>
<text x="82.5" y="170.2">+5v</text>
<text x="83.8" y="180.3">0v</text>
</g>
</svg>
